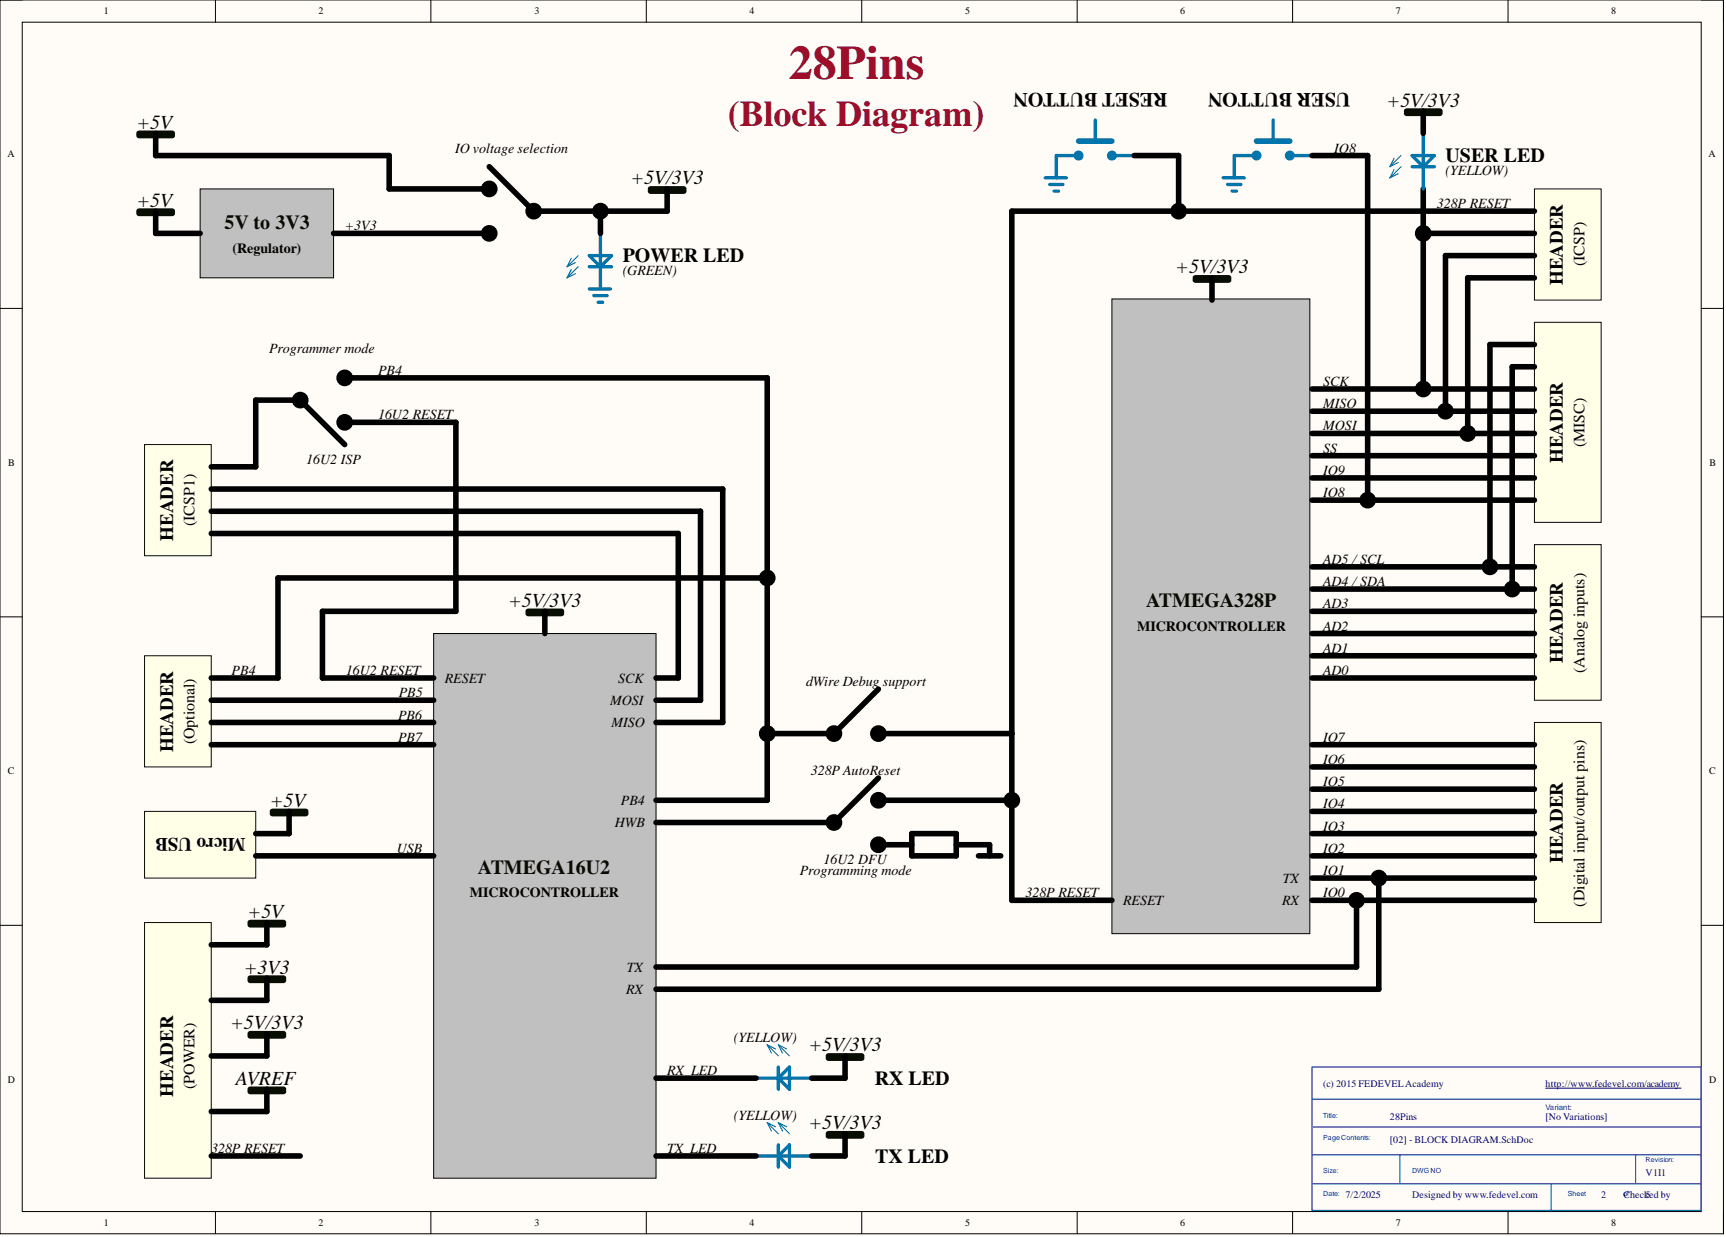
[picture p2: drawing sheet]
<svg xmlns="http://www.w3.org/2000/svg" width="393mm" height="282mm" viewBox="0 0 393 282" stroke-linecap="round" stroke-linejoin="round" font-family="sans-serif">
<path d="M0 0h392.8v281.1h-392.8z" fill-rule="evenodd" fill="#fffcf8"/>
<path d="M0 0h392.8v281.1h-392.8z" fill="none" stroke="#000" stroke-width=".23"/>
<path d="M5.1 5.1h382.6v271h-382.6z" fill-rule="evenodd" fill="#fffcf8"/>
<g fill="none" stroke="#000" stroke-width=".23">
<path d="M0 0h5.1M49.1 0v5.1M98.2 0v5.1M147.3 0v5.1M196.4 0v5.1M245.5 0v5.1M294.6 0v5.1M343.7 0v5.1M387.7 0h5.1v5.1M5.1 5.1h382.6v271h-382.6zM0 70.3h5.1M387.7 70.3h5.1"/>
<path d="M0 140.6h5.1M387.7 140.6h5.1M0 210.8h5.1M387.7 210.8h5.1M49.1 276.1v5M98.2 276.1v5M147.3 276.1v5M196.4 276.1v5M245.5 276.1v5M294.6 276.1v5M343.7 276.1v5M392.8 276.1v5"/>
</g>
<path d="M299 243.1h88.7v32.7h-88.7zM299 250.5h88.7M299.3 256.8h88.4M299 263.2h88.7M299.3 269.7h88.4M319 263.2v6.5M353.5 269.7v6.4M372.8 263.2v6.5" fill="none" stroke="#00f" stroke-width=".25"/>
<path d="M352.2 248h30.9" fill="none" stroke="#000080" stroke-width=".23"/>
<path d="M253.4 68.1h45.1v144.6h-45.1z" fill-rule="evenodd" fill="#c0c0c0"/>
<path d="M253.4 68.1h45.1v144.6h-45.1z" fill="none" stroke="#000" stroke-width=".23"/>
<path d="M349.7 124.1h15.2v35.5h-15.2z" fill-rule="evenodd" fill="#ffffe8"/>
<path d="M349.7 124.1h15.2v35.5h-15.2z" fill="none" stroke="#080d02" stroke-width=".23"/>
<path d="M299 129.2h50.7M192.6 240.6v5.1" fill="none" stroke="#000" stroke-width="1.3"/>
<path d="M245.8 35.5h-5.1v5M172.3 245.7h12.7M177.4 243.1v5.1M177.4 245.7l2.5-2.6v5.1z" fill="none" stroke="#0075ad" stroke-width=".76"/>
<path d="M174.8 238.1l2.6 2.5M174.8 238.1l1 1.9M174.8 238.1l2 .9M177.4 238.1l2.5 2.5M177.4 238.1l.9 1.9M177.4 238.1l1.9 .9" fill="none" stroke="#0075ad" stroke-width=".25"/>
<path d="M188.8 240.6h7.6M188.8 241.1h7.6" fill="none" stroke="#080d02" stroke-width="1.3"/>
<path d="M245.8 32.2h7.6" fill="none" stroke="#0075ad" stroke-width="1.3"/>
<circle cx="245.8" cy="35.5" r=".76" fill="#0075ad"/>
<g fill="none" stroke="#0075ad" stroke-width=".76">
<path d="M253.4 35.5h5.1"/>
<circle cx="245.8" cy="35.5" r=".76"/>
</g>
<circle cx="253.4" cy="35.5" r=".76" fill="#0075ad"/>
<g fill="none" stroke="#0075ad" stroke-width=".76">
<path d="M249.6 27.3v4.9M238.2 40.5h4.8M239.2 42h3.1M240.2 43.6h1"/>
<circle cx="253.4" cy="35.5" r=".76"/>
</g>
<path d="M299 134.2h50.7M299 139.3h50.7M299 144.4h50.7M299 149.4h50.7M299 154.5h50.7" fill="none" stroke="#000" stroke-width="1.3"/>
<path d="M349.7 164.6h15.2v45.6h-15.2z" fill-rule="evenodd" fill="#ffffe8"/>
<path d="M349.7 164.6h15.2v45.6h-15.2z" fill="none" stroke="#080d02" stroke-width=".23"/>
<path d="M299 169.7h50.7M299 174.8h50.7M299 179.8h50.7M299 184.9h50.7M299 190h50.7M299 195h50.7M299 200.1h50.7M299 205.2h50.7" fill="none" stroke="#000" stroke-width="1.3"/>
<path d="M349.7 73.4h15.2v45.6h-15.2z" fill-rule="evenodd" fill="#ffffe8"/>
<path d="M349.7 73.4h15.2v45.6h-15.2z" fill="none" stroke="#080d02" stroke-width=".23"/>
<path d="M299 88.6h50.7M299 93.7h50.7M299 98.8h50.7M299 103.8h50.7M299 108.9h50.7M299 114h50.7" fill="none" stroke="#000" stroke-width="1.3"/>
<path d="M98.8 144.4h50.7v124.1h-50.7z" fill-rule="evenodd" fill="#c0c0c0"/>
<path d="M98.8 144.4h50.7v124.1h-50.7z" fill="none" stroke="#000" stroke-width=".23"/>
<path d="M32.9 184.9h25.4v15.2h-25.4z" fill-rule="evenodd" fill="#ffffe8"/>
<path d="M32.9 184.9h25.4v15.2h-25.4z" fill="none" stroke="#080d02" stroke-width=".23"/>
<g fill="none" stroke="#000" stroke-width="1.3">
<path d="M324.4 43v45.6M329.4 58.2v35.5M276.2 63.3v5.1M334.5 63.3v35.5M349.7 78.5h-10.1v50.7M349.7 83.6h-5.1v50.6M124.2 139.3v5.1M149.5 159.6h10.1M149.5 154.5h5.1M149.5 164.6h15.2M58.3 195h40.5M65.9 184.9v5.1h-7.6"/>
<circle cx="324.4" cy="88.6" r="1.27"/>
<circle cx="329.4" cy="93.7" r="1.27"/>
<circle cx="334.5" cy="98.8" r="1.27"/>
<circle cx="339.6" cy="129.2" r="1.27"/>
<circle cx="344.6" cy="134.2" r="1.27"/>
</g>
<path d="M272.4 63.3h7.6M272.4 63.8h7.6M120.4 139.3h7.6M120.4 139.8h7.6M62.1 184.9h7.6M62.1 185.4h7.6" fill="none" stroke="#080d02" stroke-width="1.3"/>
<g fill="#000">
<circle cx="324.4" cy="88.6" r="1.27"/>
<circle cx="329.4" cy="93.7" r="1.27"/>
<circle cx="334.5" cy="98.8" r="1.27"/>
<circle cx="339.6" cy="129.2" r="1.27"/>
<circle cx="344.6" cy="134.2" r="1.27"/>
</g>
<path d="M45.6 43h30.4v20.3h-30.4z" fill-rule="evenodd" fill="#c0c0c0"/>
<path d="M45.6 43h30.4v20.3h-30.4z" fill="none" stroke="#000" stroke-width=".23"/>
<path d="M31.7 48.1h7.6M31.7 48.6h7.6M148.2 43h7.6M148.2 43.6h7.6M188.8 258.3h7.6M188.8 258.8h7.6" fill="none" stroke="#080d02" stroke-width="1.3"/>
<path d="M35.5 35.5h53.2M35.5 48.1v5.1h10.1M152 43v5.1M192.6 258.3v5.1" fill="none" stroke="#000" stroke-width="1.3"/>
<path d="M134.3 58.2h5.1l-2.6 2.6zM136.8 53.2v12.6M134.3 60.8h5.1M172.3 263.4h12.7M177.4 260.9v5M177.4 263.4l2.5-2.5v5z" fill="none" stroke="#0075ad" stroke-width=".76"/>
<path d="M130.2 58.9l-1 1.9M131.2 59.8l-2 1M131.8 58.2l-2.6 2.6M130.2 61.4l-1 1.9M131.2 62.4l-2 .9M131.8 60.8l-2.6 2.5M174.8 255.8l2.6 2.5M174.8 255.8l1 1.9M174.8 255.8l2 1M177.4 255.8l2.5 2.5M177.4 255.8l.9 1.9M177.4 255.8l1.9 1" fill="none" stroke="#0075ad" stroke-width=".25"/>
<path d="M349.7 43h15.2v25.4h-15.2z" fill-rule="evenodd" fill="#ffffe8"/>
<path d="M349.7 43h15.2v25.4h-15.2z" fill="none" stroke="#080d02" stroke-width=".23"/>
<g fill="none" stroke="#000" stroke-width="1.3">
<path d="M230.6 48.1h119.1M324.4 53.2h25.3M329.4 58.2h20.3M334.5 63.3h15.2M309.1 205.2v15.1h-159.6M314.2 200.1v25.3h-164.7"/>
<circle cx="324.4" cy="53.2" r="1.27"/>
<circle cx="309.1" cy="205.2" r="1.27"/>
<circle cx="314.2" cy="200.1" r="1.27"/>
</g>
<g fill="#000">
<circle cx="324.4" cy="53.2" r="1.27"/>
<circle cx="309.1" cy="205.2" r="1.27"/>
<circle cx="314.2" cy="200.1" r="1.27"/>
</g>
<path d="M32.9 101.3h15.2v25.3h-15.2z" fill-rule="evenodd" fill="#ffffe8"/>
<path d="M32.9 101.3h15.2v25.3h-15.2z" fill="none" stroke="#080d02" stroke-width=".23"/>
<path d="M48.1 116.5h111.5v43.1M48.1 111.4h116.6v53.2M48.1 106.4h10.2M48.1 121.6h106.5v32.9M149.5 245.7h22.8M149.5 263.4h22.8" fill="none" stroke="#000" stroke-width="1.3"/>
<path d="M286.3 32.2h7.6" fill="none" stroke="#0075ad" stroke-width="1.3"/>
<path d="M286.3 35.5h-5v5" fill="none" stroke="#0075ad" stroke-width=".76"/>
<circle cx="286.3" cy="35.5" r=".76" fill="#0075ad"/>
<g fill="none" stroke="#0075ad" stroke-width=".76">
<path d="M293.9 35.5h5.1"/>
<circle cx="286.3" cy="35.5" r=".76"/>
</g>
<circle cx="293.9" cy="35.5" r=".76" fill="#0075ad"/>
<g fill="none" stroke="#0075ad" stroke-width=".76">
<path d="M290.1 27.3v4.9M278.7 40.5h4.9M279.8 42h3M280.8 43.6h1"/>
<circle cx="293.9" cy="35.5" r=".76"/>
</g>
<g fill="none" stroke="#000" stroke-width="1.3">
<path d="M35.5 30.4v5.1M88.7 35.5v7.5h22.8M111.5 38l10.1 10.1h30.4M258.5 35.5h10.1M299 35.5h12.7M76 53.2h35.5M230.6 48.1v157.1h22.8M78.6 86.1h96.2v96.3h-25.3M78.6 96.2h25.3v43.1h-30.4M78.6 101.3l-10.2-10.1h-10.1v15.2M73.5 154.5h25.3M200.2 157l-10.2 10.2h-15.2"/>
<path d="M200.2 167.2h30.4M200.2 177.3l-10.2 10.1h-40.5M200.2 182.4h30.4M200.2 192.5h7.6M207.8 190h10.1v5h-10.1zM217.9 192.5h7.6v2.5M223 195h5.1"/>
<circle cx="111.5" cy="53.2" r="1.27"/>
<circle cx="111.5" cy="43" r="1.27"/>
<circle cx="121.6" cy="48.1" r="1.27"/>
<circle cx="68.4" cy="91.2" r="1.27"/>
<circle cx="78.6" cy="96.2" r="1.27"/>
<circle cx="78.6" cy="86.1" r="1.27"/>
<circle cx="174.8" cy="167.2" r="1.27"/>
<circle cx="190.1" cy="167.2" r="1.27"/>
<circle cx="200.2" cy="167.2" r="1.27"/>
<circle cx="190.1" cy="187.4" r="1.27"/>
<circle cx="200.2" cy="192.5" r="1.27"/>
<circle cx="200.2" cy="182.4" r="1.27"/>
<circle cx="230.6" cy="182.4" r="1.27"/>
</g>
<g fill="#000">
<circle cx="111.5" cy="53.2" r="1.27"/>
<circle cx="111.5" cy="43" r="1.27"/>
<circle cx="121.6" cy="48.1" r="1.27"/>
<circle cx="68.4" cy="91.2" r="1.27"/>
<circle cx="78.6" cy="96.2" r="1.27"/>
<circle cx="78.6" cy="86.1" r="1.27"/>
<circle cx="174.8" cy="167.2" r="1.27"/>
<circle cx="190.1" cy="167.2" r="1.27"/>
<circle cx="200.2" cy="167.2" r="1.27"/>
<circle cx="190.1" cy="187.4" r="1.27"/>
<circle cx="200.2" cy="192.5" r="1.27"/>
<circle cx="200.2" cy="182.4" r="1.27"/>
<circle cx="230.6" cy="182.4" r="1.27"/>
</g>
<path d="M31.7 30.4h7.6M31.7 30.9h7.6" fill="none" stroke="#080d02" stroke-width="1.3"/>
<path d="M32.9 149.4h15.2v25.4h-15.2z" fill-rule="evenodd" fill="#ffffe8"/>
<path d="M32.9 149.4h15.2v25.4h-15.2z" fill="none" stroke="#080d02" stroke-width=".23"/>
<g fill="none" stroke="#000" stroke-width="1.3">
<path d="M268.6 35.5v12.6M311.7 35.5v78.5M324.4 25.3v5.1M136.8 48.1v5.1M73.5 139.3v15.2M48.1 154.5h15.2M48.1 159.6h50.7M48.1 164.6h50.7M48.1 169.7h50.7M185 245.7h7.6M185 263.4h7.6"/>
<circle cx="136.8" cy="48.1" r="1.27"/>
<circle cx="268.6" cy="48.1" r="1.27"/>
<circle cx="311.7" cy="114" r="1.27"/>
</g>
<path d="M321.8 38h5.1M321.8 35.5h5.1l-2.5 2.5zM324.4 30.4v12.6M134.3 65.8h4.8M135.3 67.4h3.1M136.3 68.9h1" fill="none" stroke="#0075ad" stroke-width=".76"/>
<path d="M317.7 36.1l-1 1.9M317.7 38.6l-1 1.9M318.7 37l-2 1M318.7 39.6l-2 .9M319.3 35.5l-2.6 2.5M319.3 38l-2.6 2.5" fill="none" stroke="#0075ad" stroke-width=".25"/>
<path d="M320.6 25.3h7.6M320.6 25.8h7.6" fill="none" stroke="#080d02" stroke-width="1.3"/>
<g fill="#000">
<circle cx="136.8" cy="48.1" r="1.27"/>
<circle cx="268.6" cy="48.1" r="1.27"/>
<circle cx="311.7" cy="114" r="1.27"/>
</g>
<path d="M32.9 210.2h15.2v58.3h-15.2z" fill-rule="evenodd" fill="#ffffe8"/>
<path d="M32.9 210.2h15.2v58.3h-15.2z" fill="none" stroke="#080d02" stroke-width=".23"/>
<path d="M57 210.2h7.6M57 210.7h7.6M57 235.5h7.6M57 236.1h7.6M57 222.9h7.6M57 223.4h7.6M57 248.2h7.6M57 248.7h7.6" fill="none" stroke="#080d02" stroke-width="1.3"/>
<g fill="none" stroke="#000" stroke-width="1.3">
<path d="M174.8 131.7h-111.5v22.8M60.8 210.2v5.1h-12.7M60.8 222.9v5h-12.7M60.8 235.5v5.1h-12.7M60.8 248.2v5.1h-12.7M48.1 263.4h20.3"/>
<circle cx="174.8" cy="131.7" r="1.27"/>
</g>
<circle cx="174.8" cy="131.7" r="1.27" fill="#000"/>
<text font-size="11" fill="#9e0e29" x="179.7" y="17.9">28Pins</text>
<text font-size="8.3" fill="#9e0e29" x="165.9" y="28.6">(Block Diagram)</text>
<g font-size="4.6">
<text x="266.1" y="21.3" transform="rotate(-180 266.1 21.3)">RESET BUTTON</text>
<text x="307.7" y="21.3" transform="rotate(-180 307.7 21.3)">USER BUTTON</text>
<text x="31.2" y="29.4">+5V</text>
<text x="316.1" y="24.3">+5V/3V3</text>
<text x="329.4" y="37">USER LED</text>
<text x="31.2" y="47.1">+5V</text>
<text x="143.8" y="42">+5V/3V3</text>
<text x="141.9" y="59.8">POWER LED</text>
<text x="267.9" y="62.3">+5V/3V3</text>
<text x="115.9" y="138.3">+5V/3V3</text>
<text x="61.6" y="183.9">+5V</text>
<text x="56.5" y="209.2">+5V</text>
<text x="55.7" y="221.9">+3V3</text>
<text x="52.5" y="234.5">+5V/3V3</text>
<text x="184.3" y="239.6">+5V/3V3</text>
<text x="53.7" y="247.2">AVREF</text>
<text x="199.3" y="247.2">RX LED</text>
<text x="184.3" y="257.3">+5V/3V3</text>
<text x="199.4" y="264.9">TX LED</text>
</g>
<g font-size="4.6" fill="#080d02">
<text x="51.2" y="52.2">5V to 3V3</text>
<text x="261.2" y="138.3">ATMEGA328P</text>
<text x="108.9" y="199.1">ATMEGA16U2</text>
</g>
<g font-size="4.3">
<text x="356.2" y="65" transform="rotate(-90 356.2 65)">HEADER</text>
<text x="356.2" y="105.5" transform="rotate(-90 356.2 105.5)">HEADER</text>
<text x="39.4" y="123.3" transform="rotate(-90 39.4 123.3)">HEADER</text>
<text x="356.2" y="151.1" transform="rotate(-90 356.2 151.1)">HEADER</text>
<text x="39.4" y="171.4" transform="rotate(-90 39.4 171.4)">HEADER</text>
<text x="55.9" y="191.1" transform="rotate(-180 55.9 191.1)">Micro USB</text>
<text x="356.2" y="196.7" transform="rotate(-90 356.2 196.7)">HEADER</text>
<text x="39.4" y="249.9" transform="rotate(-90 39.4 249.9)">HEADER</text>
</g>
<g font-size="3.6">
<text x="361.1" y="60.7" transform="rotate(-90 361.1 60.7)">(ICSP)</text>
<text x="361.1" y="101.9" transform="rotate(-90 361.1 101.9)">(MISC)</text>
<text x="44.3" y="119.9" transform="rotate(-90 44.3 119.9)">(ICSP1)</text>
<text x="361.1" y="153.3" transform="rotate(-90 361.1 153.3)">(Analog inputs)</text>
<text x="44.3" y="169.6" transform="rotate(-90 44.3 169.6)">(Optional)</text>
<text x="361.1" y="206.6" transform="rotate(-90 361.1 206.6)">(Digital input/output pins)</text>
<text x="44.3" y="248.1" transform="rotate(-90 44.3 248.1)">(POWER)</text>
</g>
<g font-size="3.2">
<text x="103.7" y="34.8">IO voltage selection</text>
<text x="304.1" y="34.8">IO8</text>
<text x="329.4" y="39.8">(YELLOW)</text>
<text x="327.5" y="47.4">328P RESET</text>
<text x="78.6" y="52.5">+3V3</text>
<text x="53" y="57.6">(Regulator)</text>
<text x="141.9" y="62.6">(GREEN)</text>
<text x="61.3" y="80.4">Programmer mode</text>
<text x="86.2" y="85.4">PB4</text>
<text x="301.5" y="88">SCK</text>
<text x="86.2" y="95.6">16U2 RESET</text>
<text x="301.5" y="93">MISO</text>
<text x="301.5" y="98.1">MOSI</text>
<text x="69.8" y="105.7">16U2 ISP</text>
<text x="301.5" y="103.2">SS</text>
<text x="301.5" y="108.2">IO9</text>
<text x="301.5" y="113.3">IO8</text>
<text x="301.5" y="128.5">AD5 /SCL</text>
<text x="301.5" y="133.6">AD4 /SDA</text>
<text x="259.1" y="143.7">MICROCONTROLLER</text>
<text x="301.5" y="138.6">AD3</text>
<text x="301.5" y="143.7">AD2</text>
<text x="301.5" y="148.8">AD1</text>
<text x="52.8" y="153.8">PB4</text>
<text x="78.8" y="153.8">16U2 RESET</text>
<text x="101.4" y="155.6">RESET</text>
<text x="140.9" y="155.6">SCK</text>
<text x="301.5" y="153.8">AD0</text>
<text x="90.9" y="158.9">PB5</text>
<text x="139" y="160.7">MOSI</text>
<text x="183.7" y="156.4">dWire Debug support</text>
<text x="90.7" y="163.9">PB6</text>
<text x="139.4" y="165.7">MISO</text>
<text x="90.7" y="169">PB7</text>
<text x="301.5" y="169">IO7</text>
<text x="184.8" y="176.6">328P AutoReset</text>
<text x="301.5" y="174.1">IO6</text>
<text x="301.5" y="179.1">IO5</text>
<text x="141.5" y="183.5">PB4</text>
<text x="301.5" y="184.2">IO4</text>
<text x="140.1" y="188.5">HWB</text>
<text x="301.5" y="189.3">IO3</text>
<text x="90.5" y="194.3">USB</text>
<text x="187.7" y="196.9">16U2 DFU</text>
<text x="301.5" y="194.3">IO2</text>
<text x="182.3" y="199.4">Programming mode</text>
<text x="292.3" y="201.2">TX</text>
<text x="301.5" y="199.4">IO1</text>
<text x="107.1" y="204.5">MICROCONTROLLER</text>
<text x="233.7" y="204.5">328P RESET</text>
<text x="255.9" y="206.2">RESET</text>
<text x="292.2" y="206.2">RX</text>
<text x="301.5" y="204.5">IO0</text>
<text x="142.8" y="221.4">TX</text>
<text x="142.7" y="226.5">RX</text>
<text x="167.2" y="237.4">(YELLOW)</text>
<text x="152" y="245">RX_LED</text>
<text x="167.2" y="255.1">(YELLOW)</text>
<text x="48.1" y="262.7">328P RESET</text>
<text x="152" y="262.7">TX_LED</text>
</g>
<g font-size="2.3">
<text x="23.7" y="3.3">1</text>
<text x="72.6" y="3.3">2</text>
<text x="121.8" y="3.3">3</text>
<text x="170.8" y="3.3">4</text>
<text x="220" y="3.3">5</text>
<text x="268.9" y="3.3">6</text>
<text x="318.1" y="3.3">7</text>
<text x="367.2" y="3.3">8</text>
<text x="1.7" y="35.9">A</text>
<text x="389.4" y="35.9">A</text>
<text x="1.9" y="106.2">B</text>
<text x="389.6" y="106.2">B</text>
<text x="1.8" y="176.4">C</text>
<text x="389.5" y="176.4">C</text>
<text x="1.8" y="246.8">D</text>
<text x="389.5" y="246.8">D</text>
<text x="23.7" y="279.4">1</text>
<text x="72.6" y="279.4">2</text>
<text x="121.8" y="279.4">3</text>
<text x="170.8" y="279.4">4</text>
<text x="220" y="279.4">5</text>
<text x="268.9" y="279.4">6</text>
<text x="318.1" y="279.4">7</text>
<text x="367.2" y="279.4">8</text>
</g>
<g font-size="2.3" fill="#000080">
<text x="301.5" y="247.7">(c) 2015 FEDEVELAcademy</text>
<text x="352.2" y="247.7">http://www.fedevel.com/academy</text>
<text x="316.7" y="255.3">28Pins</text>
<text x="352.2" y="255.3">[No Variations]</text>
<text x="316.7" y="260.4">[02] - BLOCK DIAGRAM.SchDoc</text>
<text x="375" y="268">V1I1</text>
<text x="306.6" y="273">7/2/2025</text>
<text x="321.8" y="273">Designed by www.fedevel.com</text>
<text x="364.9" y="273">2</text>
<text x="370" y="273">Check5ed by</text>
</g>
<text font-size="1.8" fill="#00f" x="352.2" y="252.9">Variant:</text>
<g font-size="1.6" fill="#00f">
<text x="301.5" y="254.7">Title:</text>
<text x="301.5" y="259.8">Page Contents:</text>
<text x="301.5" y="267.4">Size:</text>
<text x="321.8" y="267.4">DWGNO</text>
<text x="375" y="264.8">Revision:</text>
<text x="301.5" y="272.4">Date:</text>
<text x="357.3" y="272.4">Sheet</text>
<text x="370" y="272.4">of</text>
</g>
</svg>
